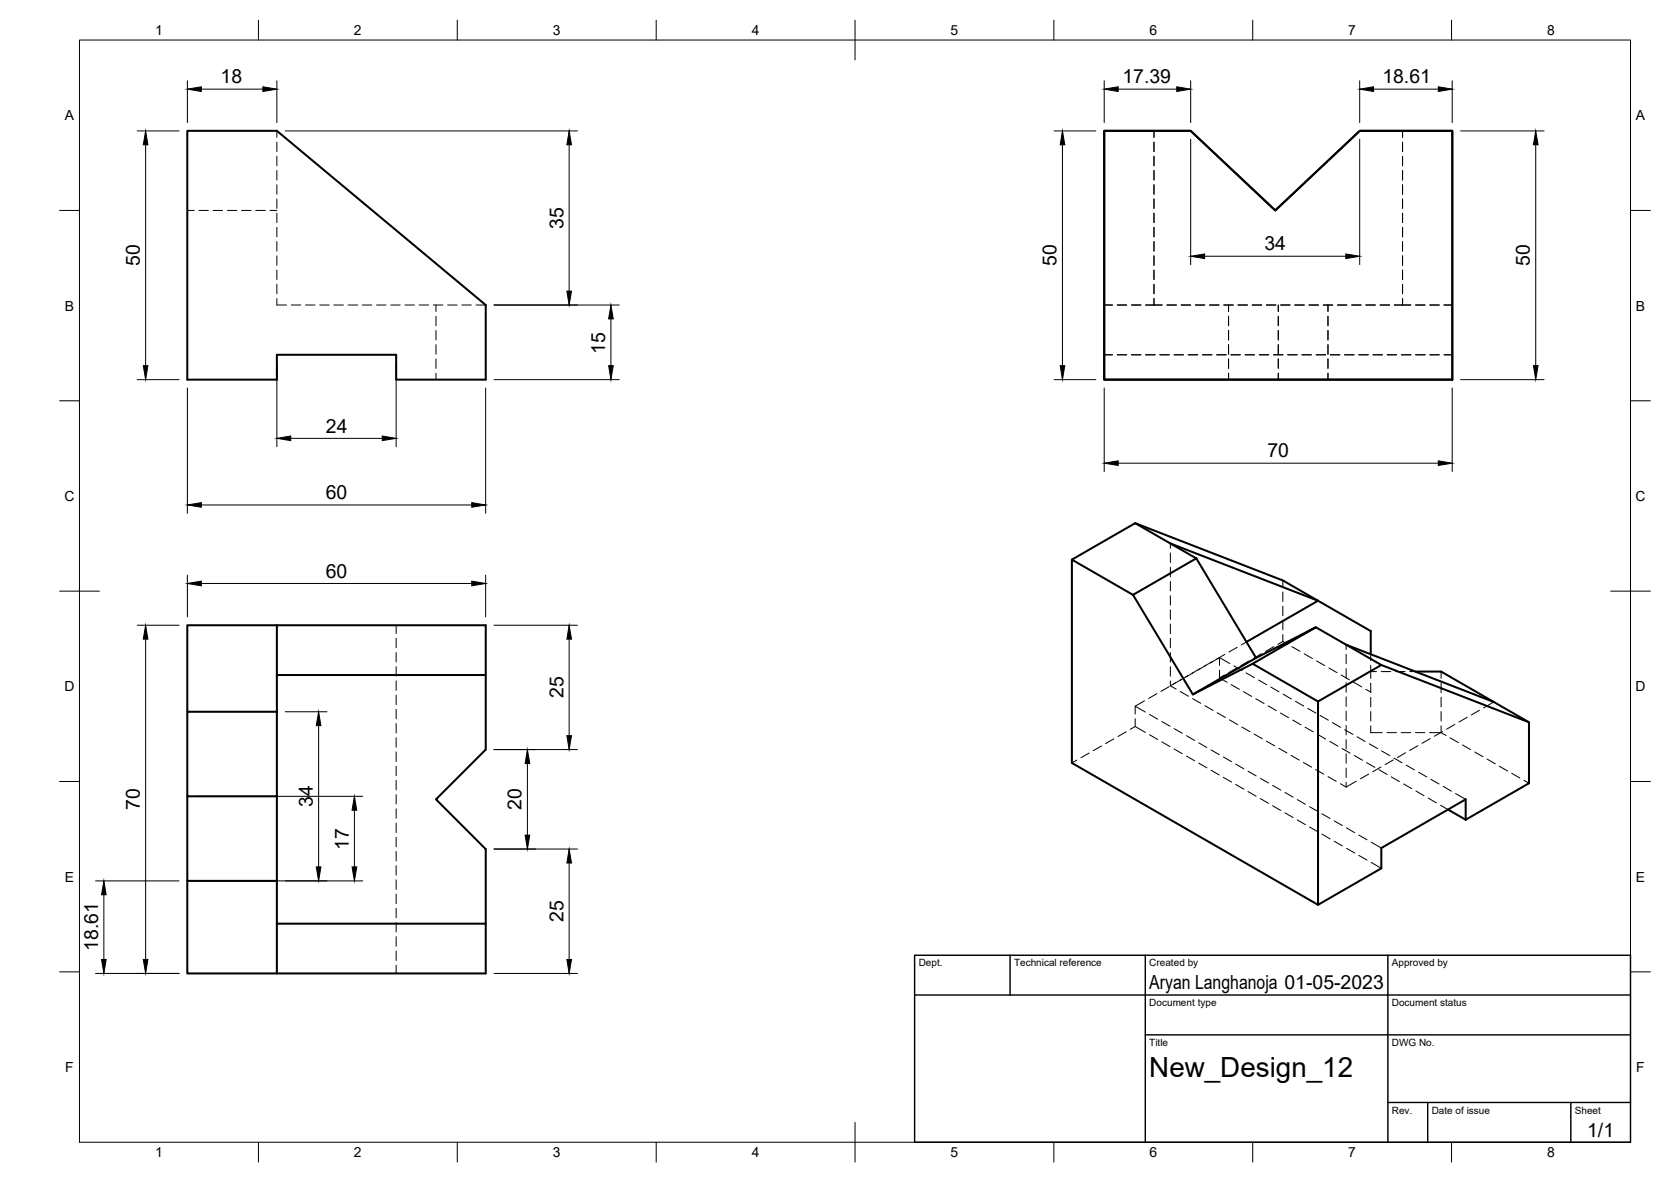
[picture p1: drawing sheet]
<svg xmlns="http://www.w3.org/2000/svg" width="420mm" height="297mm" viewBox="0 0 420 297" stroke-linecap="round" stroke-linejoin="round" font-family="sans-serif">
<!-- layer: Hidden -->
<g fill="none" stroke="#000" stroke-width=".25">
<path d="M69.6 32.9v1.6M69.6 35.7v2.4M69.6 39.3v2.4M290.2 32.9v1.6M290.2 35.7v2.4M290.2 39.3v2.4M352.7 32.9v1.6M352.7 35.7v2.4M352.7 39.3v2.4M47.1 52.9h1.7M50 52.9h2.4M53.6 52.9h2.4"/>
<path d="M57.2 52.9h2.3M60.7 52.9h2.4M64.3 52.9h2.4M67.9 52.9h1.7M69.6 42.8v2.4M69.6 46.4v2.4M69.6 50v2.4M69.6 53.6v2.4M69.6 57.1v2.4M290.2 42.8v2.4M290.2 46.4v2.4M290.2 50v2.4"/>
<path d="M290.2 53.6v2.4M290.2 57.1v2.4M352.7 42.8v2.4M352.7 46.4v2.4M352.7 50v2.4M352.7 53.6v2.4M352.7 57.1v2.4M69.6 75v1.7h2.5M69.6 60.7v2.4M69.6 64.3v2.4M69.6 67.9v2.3M69.6 71.4v2.4"/>
<path d="M73.2 76.7h2.4M76.8 76.7h2.4M80.4 76.7h2.4M83.9 76.7h2.4M87.5 76.7h2.4M91.1 76.7h2.4M94.7 76.7h2.3M98.3 76.7h2.3M101.8 76.7h2.4M105.4 76.7h2.4M109 76.7h2.4M109.6 76.7v1.6"/>
<path d="M109.6 79.5v2.4M112.5 76.7h2.4M116.1 76.7h2.4M119.7 76.7h2.4M277.6 76.7h2.1M280.9 76.7h2.4M284.5 76.7h2.4M288.1 76.7h4.1M290.2 60.7v2.4M290.2 64.3v2.4M290.2 67.9v2.3M290.2 71.4v2.4"/>
<path d="M290.2 75v1.7M293.4 76.7h2.4M297 76.7h2.4M300.6 76.7h2.3M304.1 76.7h2.4M307.7 76.7h2.4M308.9 76.7v1.6M308.9 79.5v2.4M311.3 76.7h2.4M314.9 76.7h2.3M318.4 76.7h2.4M321.4 76.7v1.6"/>
<path d="M321.4 79.5v2.4M322 76.7h2.4M325.6 76.7h2.4M329.1 76.7h2.4M332.7 76.7h2.4M333.9 76.7v1.6M333.9 79.5v2.4M336.3 76.7h2.4M339.9 76.7h2.3M343.4 76.7h2.4M347 76.7h2.4M350.6 76.7h4.2"/>
<path d="M352.7 60.7v2.4M352.7 64.3v2.4M352.7 67.9v2.3M352.7 71.4v2.4M352.7 75v1.7M355.9 76.7h2.4M359.5 76.7h2.4M363.1 76.7h2.1M109.6 83v2.4M109.6 86.6v2.4M109.6 90.2v2.4M109.6 93.8v1.6"/>
<path d="M277.6 89.2h2.1M280.9 89.2h2.4M284.5 89.2h2.4M288.1 89.2h2.3M291.6 89.2h2.4M295.2 89.2h2.4M298.8 89.2h2.4M302.3 89.2h2.4M305.9 89.2h2.4M308.9 83v2.4M308.9 86.6v2.4M308.9 90.2v2.4"/>
<path d="M308.9 93.8v1.6M309.5 89.2h2.4M313.1 89.2h2.3M316.6 89.2h2.4M320.2 89.2h2.4M321.4 83v2.4M321.4 86.6v2.4M321.4 90.2v2.4M321.4 93.8v1.6M323.8 89.2h2.4M327.4 89.2h2.3M330.9 89.2h2.4"/>
<path d="M333.9 83v2.4M333.9 86.6v2.4M333.9 90.2v2.4M333.9 93.8v1.6M334.5 89.2h2.4M338.1 89.2h2.4M341.7 89.2h2.3M345.2 89.2h2.4M348.8 89.2h2.4M352.4 89.2h2.4M355.9 89.2h2.4M359.5 89.2h2.4"/>
<path d="M363.1 89.2h2.1M294.3 136.6v1.2M294.3 139v2.4M99.6 157.1v2.1M294.3 142.5v2.4M294.3 146.1v2.4M294.3 149.7v2.4M294.3 153.3v2.3M294.3 156.8v2.4M322.6 145.9v1.7M322.6 148.8v2.4M322.6 152.3v2.4"/>
<path d="M322.6 155.9v2.4M322.6 159.5v1.7M99.6 160.4v2.4M99.6 164v2.4M99.6 167.5v2.4M99.6 171.1v2.4M99.6 174.7v2.4M99.6 178.3v2.3M285.4 177.5l2.6 1.5M287.8 176.1l-2.4 1.4v1.9M289 179.5l2.1 1.2M290.9 174.3l-2.1 1.2"/>
<path d="M294 172.6l-2.1 1.1M294.3 172.3l1.4 .9M294.3 160.4v2.4M294.3 164v2.4M294.3 167.5v2.4M294.3 171.1v1.2M295.6 171.6l-1.3 .7M296.8 173.8l2 1.2M297.1 170.8l-2.1 1.1M299.9 175.6l2 1.1M300.2 169l-3.6 2M301.8 168l-2.1 1.2"/>
<path d="M303 177.3l2 1.2M303.3 167.2l-2.1 1.2M304.3 166.6l2.3-1.3v1.9M304.9 166.2l-2.1 1.2M306 179.1l2.1 1.2M306.6 168.4v2l1.3-.8M306.6 170.4l1.9 1.1M306.6 165.3l2.6 1.4M308 164.5l-2.1 1.1M309.6 172l2 1.2M310.2 167.3l2.1 1.2M311 167.9l-2.1 1.1"/>
<path d="M311.1 162.7l-2.1 1.2M312.7 173.8l2 1.2M313.3 169.1l2.1 1.2M313.4 161.3l-1.3 .8M314.1 166.1l-2.1 1.2M315.8 175.6l2 1.2M316.4 170.9l2.1 1.2M317.2 164.3l-2.1 1.2M318.9 177.4l2 1.2M319.5 172.7l2.1 1.1M320.3 162.5l-2.1 1.2M322 179.2l2 1.2"/>
<path d="M322.6 161.2l1.2 .7M322.6 161.2l-1.3 .7M322.6 174.4l2.1 1.2M324.8 162.5l2.1 1.2M325.7 176.2l2.1 1.2M327.9 164.3l2.1 1.2M328.8 178l2.1 1.2M331 166.1l2.1 1.2M331.9 179.8l2.1 1.2M334.1 167.9l2.1 1.1M337.2 169.6l2.1 1.2M338.5 162v1.2"/>
<path d="M338.5 164.4v2.4M338.5 168v2.4M338.5 171.6v2.4M338.5 175.1v2.4M338.5 178.7v2.4M340.3 171.4l2.1 1.2M343.4 173.2l1.3 .7M344.7 164.4v1.6M344.7 167.2v3.3M344.7 171.7v2.4M344.7 175.2v2.4M344.7 178.8v2.4"/>
<path d="M344.7 168.8h1.4M347.3 168.8h2.4M350.9 168.8h2.4M354.5 168.8h1.4M362.4 168.8v1.7M362.4 171.7v2.4M362.4 175.2v2.4M362.4 178.8v2.4M372 178.5l-2 1.2M375.6 176.4l-2.6 1.5M99.6 181.8v2.4M99.6 185.4v2.4"/>
<path d="M99.6 189v2.4M99.6 192.5v2.4M99.6 196.1v2.4M99.6 199.7v2.4M270.8 191l-1.3 .7M273.9 189.2l-2.1 1.2M277 187.5l-2.1 1.1M280.1 185.7l-2.1 1.2M283.1 183.9l-2 1.2M285.4 180.6v2l-1.2 .7M285.4 182.6l2.6 1.5M289 184.6l2.1 1.2"/>
<path d="M292.1 181.3l2.1 1.2M292.1 186.4l2.1 1.2M295.2 183.1l2.1 1.2M295.2 188.2l2.1 1.2M298.3 184.9l2.1 1.2M298.3 190l2.1 1.2M301.4 186.7l2.1 1.2M301.4 191.8l2.1 1.2M304.5 188.5l2.1 1.1M304.5 193.6l2.1 1.2M307.6 190.2l2.1 1.2M307.6 195.4l2.1 1.1"/>
<path d="M309.1 180.9l2.1 1.2M310.7 192l2.1 1.2M310.7 197.1l2.1 1.2M312.3 182.7l2 1.2M313.8 193.8l2 1.2M313.8 198.9l2 1.2M315.3 184.5l2.1 1.2M316.9 195.6l2.1 1.2M318.4 186.3l2.1 1.1M320 197.4l2.1 1.2M321.5 188l2.1 1.2M323.1 199.1l2 1.2"/>
<path d="M324.6 189.8l2.1 1.2M325.1 181l2 1.1M327.7 191.6l2.1 1.2M328.1 182.7l2.1 1.2M330.8 193.4l2.1 1.2M331.2 184.5l2.1 1.2M333.9 195.2l2.1 1.1M334.3 186.3l2.1 1.2M335 181.6l2.1 1.2M337 196.9l1.5 .9M337.4 188.1l2.1 1.2M338.1 183.4l2.1 1.2"/>
<path d="M338.5 182.3v2.4M338.5 185.9v2.3M338.5 189.4v2.4M338.5 193v2.4M338.5 196.6v1.2M340.5 189.9l2.1 1.2M341 196.3l-2.5 1.5M341.2 185.2l2.1 1.1M343.6 191.7l2.1 1.1M344.1 194.5l-2 1.2M344.3 186.9l2.1 1.2M344.7 182.4v1.7h2.9"/>
<path d="M346.7 193.4l2.1 1.2M347.2 192.8l-2 1.1M347.4 188.7l2.1 1.2M348.7 184.1h2.4M349.8 195.2l2.1 1.2M350.3 191l-2 1.2M350.5 190.5l2.1 1.2M352.3 184.1h2.4M352.9 197l2.1 1.2M353.4 189.2l-2 1.2M353.6 192.3l2 1.2M355.9 184.1h2.4"/>
<path d="M356 198.8l2.1 1.2M356.5 187.4l-2 1.2M356.7 194.1l2.1 1.1M359.5 184.1h2.9M359.6 185.6l-2.1 1.2M359.8 195.8l2 1.2M362.4 182.4v1.7M362.4 184.1l1.2 .7M362.7 183.8l-2 1.2M362.9 197.6l2 1.2M364.6 185.4l2.1 1.2M365.8 182l-2.1 1.2"/>
<path d="M366 199.4l2.5 1.5M367.7 187.2l2.1 1.2M368.9 180.3l-2.1 1.1M370.8 189l2.1 1.2M373.9 190.8l2.1 1.1M377 192.6l2.1 1.1M380.1 194.3l2.1 1.2M383.2 196.1l1.3 .7M99.6 203.3v2.3M99.6 206.8v2.4M99.6 210.4v2.4M99.6 214v2.4"/>
<path d="M99.6 217.6v2.3M316.9 200.7l2.1 1.2M320 202.5l2.1 1.2M323.1 204.3l2 1.2M326.2 200.9l2 1.2M326.2 206l2 1.2M329.3 202.7l2 1.2M329.3 207.8l2 1.2M332.4 204.5l2 1.2M332.4 209.6l2 1.2M335.5 206.3l2 1.2M335.5 211.4l2 1.2"/>
<path d="M338.6 208.1l2 1.2M338.6 213.2l2 1.2M341.7 209.9l2 1.1M341.7 215l2 1.1M344.8 211.6l2.5 1.5M344.8 216.7l2.5 1.5M359.1 200.6l2.1 1.2M362.2 202.4l1.9 1M99.6 221.1v2.4M99.6 224.7v2.4M99.6 228.3v2.3M99.6 231.8v2.4"/>
<path d="M99.6 235.4v2.4M99.6 239v2.4M99.6 242.6v2"/>
</g>
<!-- layer: Visible -->
<g fill="none" stroke="#000" stroke-width=".51">
<path d="M47.1 32.9h22.5l52.5 43.8v18.7h-22.5v-6.2h-30v6.2h-22.5zM277.6 32.9h21.8l21.3 20 21.2-20h23.3v62.5h-87.6zM285.4 131.5l37.2 14.4 22.1 12.7v5.8M294.3 136.6l37.1 14.4-18 10.3M69.6 157.1h52.5v31.3l-12.5 12.5 12.5 12.5v31.2h-52.5M269.5 140.6v51.1l61.9 35.7v-51.1M284.9 149.5l15.9-9.2 15 25-15.9 9.2zM300.8 140.3l-15.4-8.8-15.9 9.1 15.4 8.9M330.9 157.6l16.4 9.5-15.9 9.2-16.4-9.5M47.1 178.9h22.5v21.2h-22.5zM47.1 178.9v-21.8h22.5v21.8M69.6 169.6h52.5"/>
<path d="M315.8 165.3l15.1-7.7-15.9 9.2-15.1 7.7M338.5 162l37.1 14.4M347.3 167.1l37.2 14.4M355.9 168.8h6.5l22.1 12.7v15.3l-16 9.2M47.1 200.1v21.3h22.5v-21.3M364.1 203.4l4.4 2.6M368.5 206v-5.1l-21.2 12.2v5.1l-15.9 9.2M47.1 221.4v23.2h22.5v-23.2M69.6 232.1h52.5"/>
</g>
<!-- layer: BORDER -->
<g fill="none" stroke="#000" stroke-width=".25">
<path d="M20 10.1h390v276.9h-390zM65 5.1v5M115 5.1v5M165 5.1v5M215 5.1v10M265 5.1v5M315 5.1v5M365 5.1v5M15 52.9h5M410 52.9h5M15 100.7h5M410 100.7h5"/>
<path d="M15 148.6h10M405 148.6h10M15 196.4h5M410 196.4h5M15 244.2h5M410 244.2h5M65 287v5M115 287v5M165 287v5M215 282.1v9.9M265 287v5M315 287v5"/>
<path d="M365 287v5"/>
</g>
<!-- layer: TITLEBLOCK -->
<path d="M230 240.1h180v46.9h-180zM230 250h180M254 240.1v9.9M288 240.1v46.9M349 240.1v46.9M288 260.1h122M349 277.1h61M359 277.1v9.9M395 277.1v9.9" fill="none" stroke="#000" stroke-width=".36"/>
<!-- layer: FD_Dimensions -->
<g fill="none" stroke="#000" stroke-width=".25">
<path d="M34.5 32.9h10.5M36.6 36.4v55.5M47.1 20.3v10.5M50.6 22.4h15.5M69.6 20.3v10.5M71.7 32.9h73.5M143.1 36.4v36.8M265 32.9h10.5M267.1 36.4v55.5M277.6 20.3v10.5M281.2 22.4h14.7M299.4 20.3v10.5"/>
<path d="M299.4 35v31.5M341.9 20.3v10.5M341.9 35v31.5M345.4 22.4h16.3M365.1 20.3v10.5M367.2 32.9h21M386.1 36.4v55.5M124.2 76.7h31.5M302.9 64.4h35.5M34.5 95.4h10.5M47.1 97.5v31.5M69.6 91.3v21"/>
<path d="M99.6 91.3v21M122.1 97.5v31.5M124.2 95.4h31.5M153.6 80.1v11.8M265 95.4h10.5M277.6 97.5v21M365.1 97.5v21M367.2 95.4h21M73.1 110.2h23M281.2 116.4h80.5M50.6 126.9h68M34.5 157.1h10.5"/>
<path d="M47.1 144.5v10.5M50.6 146.6h68M122.1 144.5v10.5M124.2 157.1h21M36.6 160.6v80.5M71.7 178.9h10.5M143.1 160.6v24.3M80.1 182.4v35.5M124.2 188.4h21M132.6 191.9v18M49.2 200.1h42M89.1 203.6v14.3"/>
<path d="M124.2 213.4h21M143.1 216.9v24.2M24 221.4h21M26.1 224.9v16.2M49.2 221.4h42M24 244.6h21M124.2 244.6h21"/>
</g>
<g fill="#000" stroke="#000" stroke-width=".25">
<path d="M36.6 32.9l.6 3.5h-1.2zM47.1 22.4l3.5-.6v1.2zM66.1 21.8l3.5 .6-3.5 .6zM143.1 32.9l.6 3.5h-1.2zM267.1 32.9l.6 3.5h-1.1zM277.6 22.4l3.6-.6v1.2zM295.9 21.8l3.5 .6-3.5 .6zM341.9 22.4l3.5-.6v1.2zM361.7 21.8l3.4 .6-3.4 .6zM386.1 32.9l.6 3.5h-1.1zM142.5 73.2h1.2l-.6 3.5zM299.4 64.4l3.5-.6v1.2z"/>
<path d="M338.4 63.8l3.5 .6-3.5 .6zM36 91.9h1.2l-.6 3.5zM153 91.9h1.2l-.6 3.5zM153.6 76.7l.6 3.4h-1.2zM266.6 91.9h1.1l-.6 3.5zM385.6 91.9h1.1l-.6 3.5zM69.6 110.2l3.5-.6v1.1zM96.1 109.6l3.5 .6-3.5 .5zM277.6 116.4l3.6-.6v1.2zM361.7 115.8l3.4 .6-3.4 .6zM47.1 126.9l3.5-.6v1.2zM118.6 126.3l3.5 .6-3.5 .6z"/>
<path d="M47.1 146.6l3.5-.6v1.2zM118.6 146l3.5 .6-3.5 .6zM36.6 157.1l.6 3.5h-1.2zM143.1 157.1l.6 3.5h-1.2zM80.1 178.9l.6 3.5h-1.2zM132.6 188.4l.6 3.5h-1.2zM142.5 184.9h1.2l-.6 3.5zM79.5 217.9h1.2l-.6 3.5zM89.1 200.1l.6 3.5h-1.2zM88.5 217.9h1.2l-.6 3.5zM132 209.9h1.2l-.6 3.5zM143.1 213.4l.6 3.5h-1.2z"/>
<path d="M26.1 221.4l.6 3.5h-1.2zM25.5 241.1h1.2l-.6 3.5zM36 241.1h1.2l-.6 3.5zM142.5 241.1h1.2l-.6 3.5z"/>
</g>
<text font-size="7" x="289" y="270.6">New_Design_12</text>
<g font-size="4.9">
<text x="55.5" y="20.9">18</text>
<text x="282.2" y="20.9">17.39</text>
<text x="347.6" y="20.9">18.61</text>
<text x="141.6" y="57.5" transform="rotate(-90 141.6 57.5)">35</text>
<text x="317.9" y="62.9">34</text>
<text x="35.2" y="66.9" transform="rotate(-90 35.2 66.9)">50</text>
<text x="265.7" y="66.9" transform="rotate(-90 265.7 66.9)">50</text>
<text x="384.7" y="66.9" transform="rotate(-90 384.7 66.9)">50</text>
<text x="152.1" y="88.9" transform="rotate(-90 152.1 88.9)">15</text>
<text x="81.9" y="108.7">24</text>
<text x="318.7" y="114.9">70</text>
<text x="81.9" y="125.4">60</text>
<text x="81.9" y="145.2">60</text>
<text x="141.6" y="175.4" transform="rotate(-90 141.6 175.4)">25</text>
<text x="35.2" y="203.6" transform="rotate(-90 35.2 203.6)">70</text>
<text x="78.7" y="202.8" transform="rotate(-90 78.7 202.8)">34</text>
<text x="131.1" y="203.5" transform="rotate(-90 131.1 203.5)">20</text>
<text x="87.7" y="213.6" transform="rotate(-90 87.7 213.6)">17</text>
<text x="141.6" y="231.7" transform="rotate(-90 141.6 231.7)">25</text>
<text x="24.7" y="238.9" transform="rotate(-90 24.7 238.9)">18.61</text>
<text x="289" y="248.5">Aryan Langhanoja 01-05-2023</text>
<text x="399.1" y="285.7">1/1</text>
</g>
<g font-size="3.5">
<text x="39" y="8.8">1</text>
<text x="89" y="8.8">2</text>
<text x="139" y="8.8">3</text>
<text x="189" y="8.8">4</text>
<text x="239" y="8.8">5</text>
<text x="289" y="8.8">6</text>
<text x="339" y="8.8">7</text>
<text x="389" y="8.8">8</text>
<text x="16.3" y="30.2">A</text>
<text x="411.3" y="30.2">A</text>
<text x="16.3" y="78">B</text>
<text x="411.3" y="78">B</text>
<text x="16.2" y="125.9">C</text>
<text x="411.2" y="125.9">C</text>
<text x="16.2" y="173.7">D</text>
<text x="411.2" y="173.7">D</text>
<text x="16.3" y="221.6">E</text>
<text x="411.3" y="221.6">E</text>
<text x="16.4" y="269.4">F</text>
<text x="411.4" y="269.4">F</text>
<text x="39" y="290.8">1</text>
<text x="89" y="290.8">2</text>
<text x="139" y="290.8">3</text>
<text x="189" y="290.8">4</text>
<text x="239" y="290.8">5</text>
<text x="289" y="290.8">6</text>
<text x="339" y="290.8">7</text>
<text x="389" y="290.8">8</text>
</g>
<g font-size="2.5">
<text x="231" y="242.9">Dept.</text>
<text x="255" y="242.9">Technical reference</text>
<text x="289" y="242.9">Created by</text>
<text x="350" y="242.9">Approved by</text>
<text x="289" y="252.8">Document type</text>
<text x="350" y="252.8">Document status</text>
<text x="289" y="262.9">Title</text>
<text x="350" y="262.9">DWG No.</text>
<text x="350" y="279.9">Rev.</text>
<text x="360" y="279.9">Date of issue</text>
<text x="396" y="279.9">Sheet</text>
</g>
</svg>
